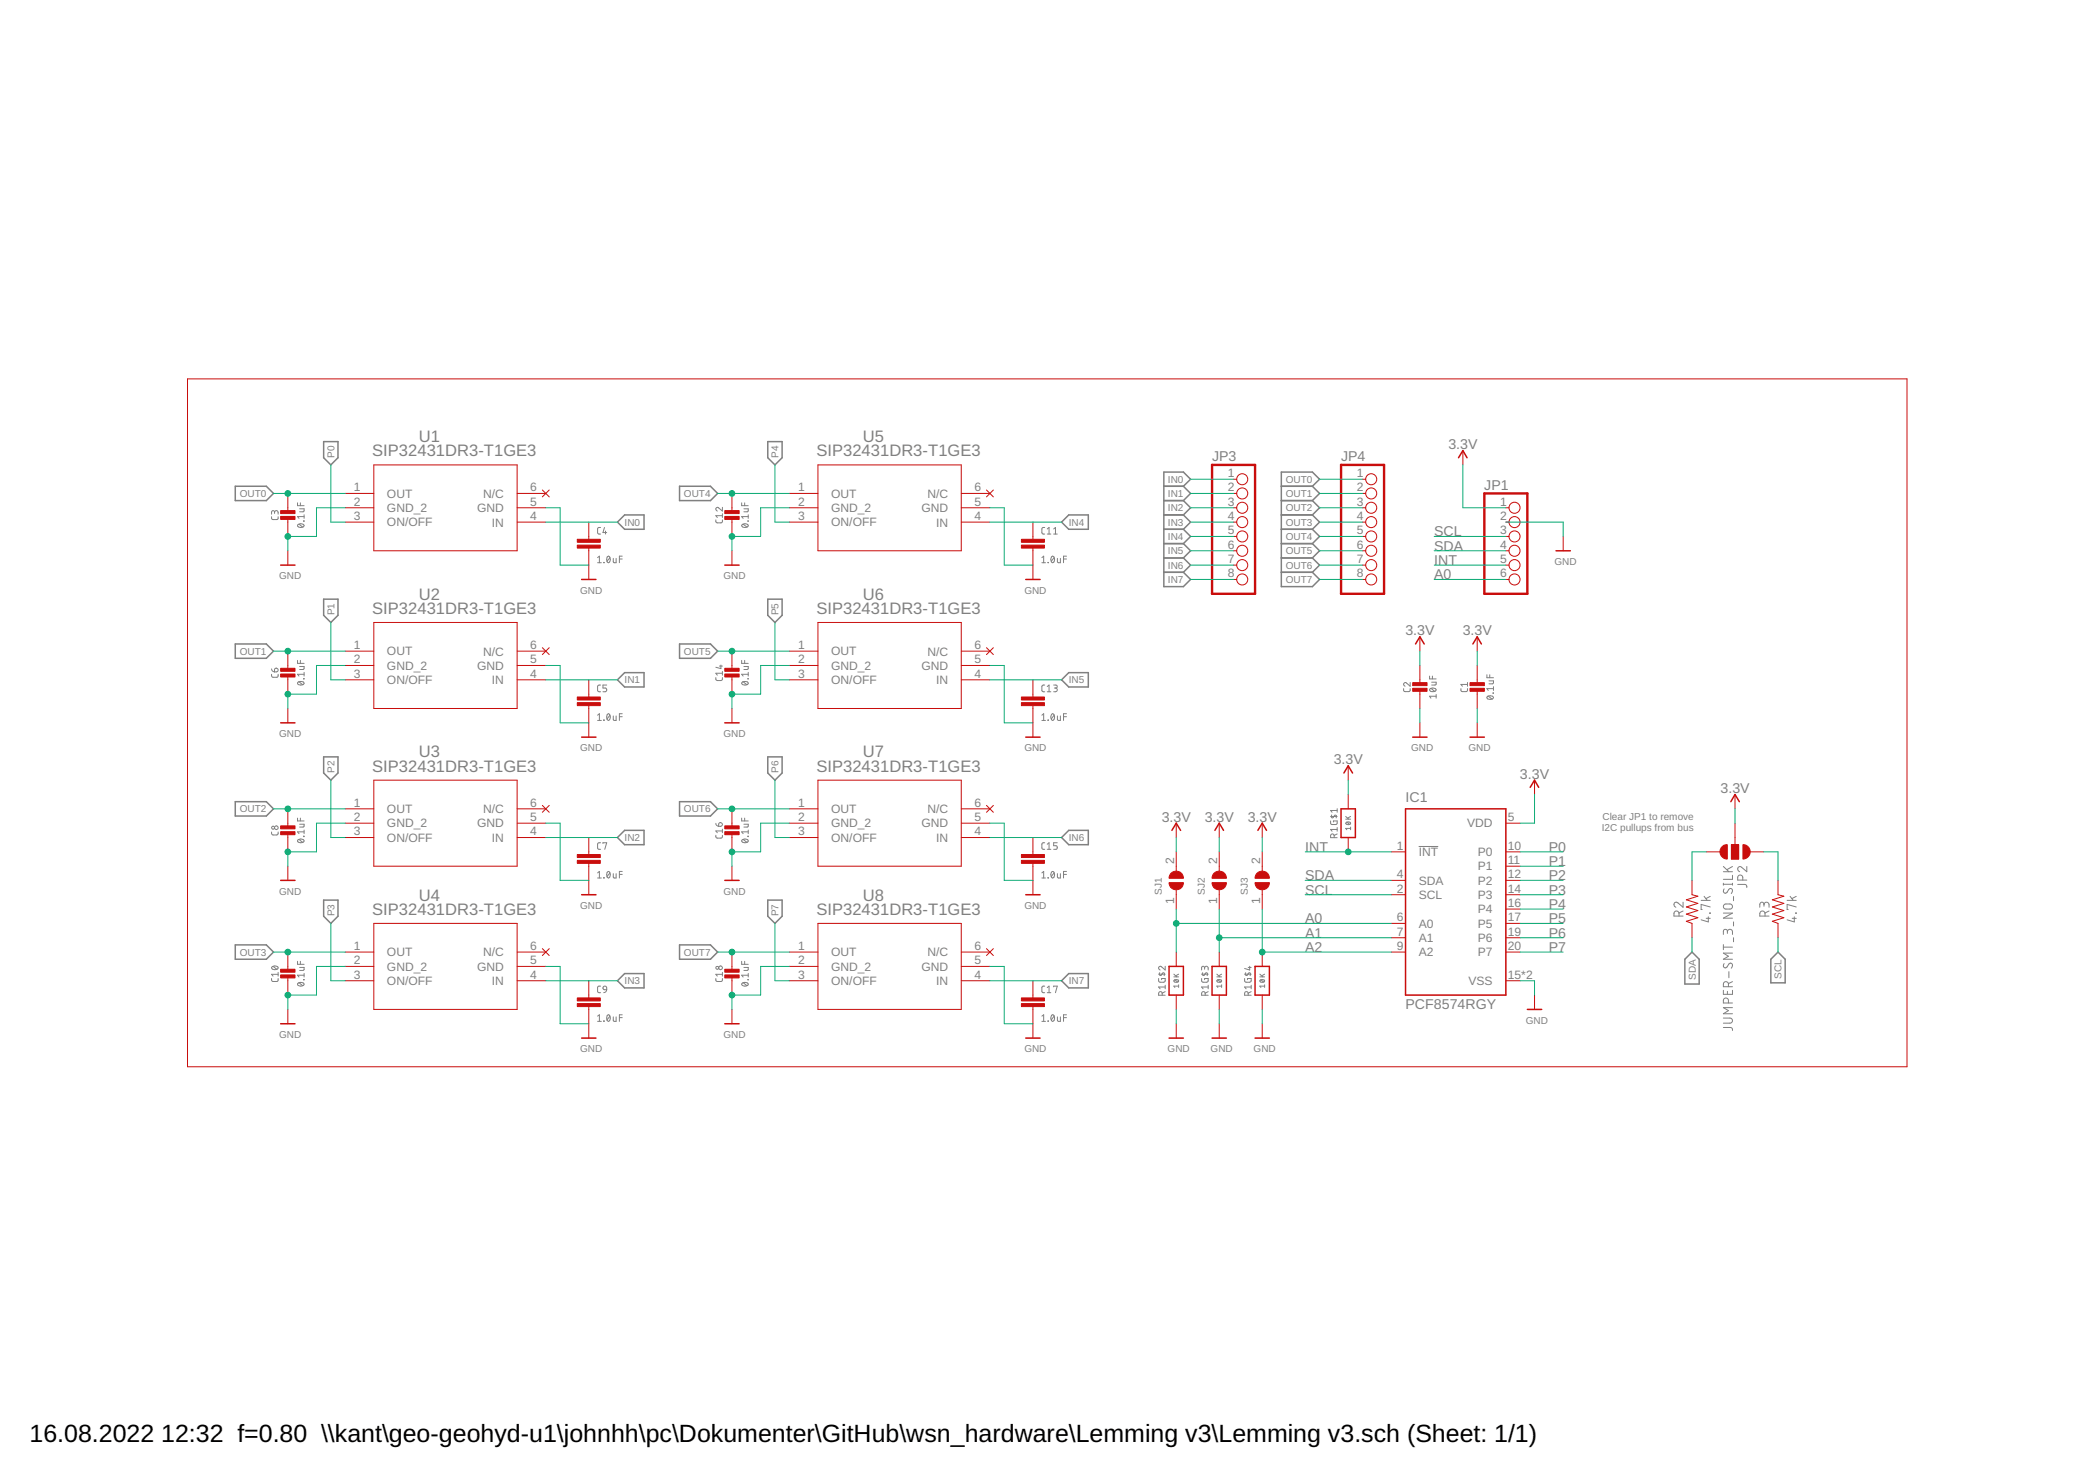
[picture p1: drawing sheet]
<svg xmlns="http://www.w3.org/2000/svg" width="297mm" height="210mm" viewBox="0 0 297 210" stroke-linecap="round" stroke-linejoin="round" font-family="sans-serif">
<g fill="none" stroke="#808080" stroke-width=".14">
<path d="M38.5 73.2v.4h.2h.6l.1-.4M38.9 72.6v-.1a.25 .25 0 0 1 .3-.1 .25 .25 0 0 1 .2 .2v.3M38.9 72.8v-.2a.21 .21 0 0 0-.2-.2 .21 .21 0 0 0-.2 .2v.3M42.2 71.3v.4h.9M42.2 74.4l.5-.2 .3 .1 .1 .2a.53 .53 0 0 1-.9 0zM42.4 74.3l.5 .4M42.5 72.1h.6l-.1 .4h-.5M42.6 71.3v.4M43.1 73.8v.1zM43.1 73v.5M43.1 73.2h-.9l.2 .3M84.7 79l.3-.2v1"/>
<path d="M84.7 79.8h.6M85.2 74.8h-.4l-.1 .2 .1 .6 .4 .1M85.6 79.7l.1 .1zM85.7 74.8l-.2 .7h.5M85.9 75.3v.4M86.2 78.9l.1-.1a.55 .55 0 0 1 0 1 .58 .58 0 0 1-.1-.9zM86.5 79l-.4 .5M87 79.1v.5l.1 .2h.3v-.7M87.8 79.2h.4M88.2 78.8h-.4v1M101.5 73.7v.3l.2 .1h.6l.1-.4M102.4 71.9v.5l-.7-.5a.27 .27 0 0 0-.2 .3 .27 .27 0 0 0 .2 .2"/>
<path d="M102.4 72.8v.5M102.4 73.1h-.9l.2 .2M105.2 71.3v.4h.9M105.2 74.4l.3-.1h.3l.3 .2a.53 .53 0 0 1-.9 0zM105.4 74.3l.5 .4M105.5 72.1h.6l-.1 .4h-.5M105.6 71.3v.4M106 73.9h.1M106.1 73.2h-.9l.2 .3M106.1 73v.5M147.7 79.8h.5M147.7 79l.3-.2v1"/>
<path d="M148.1 74.8h-.3l-.1 .2v.6l.4 .1M148.5 75.7h.5M148.5 75l.2-.2v.9M148.6 79.8h.1M149.1 78.9l.1-.1a.53 .53 0 0 1 0 1l-.1-.2-.1-.3zM149.4 75.7h.5M149.4 75l.2-.2v.9M149.5 79l-.4 .5M149.9 79.1v.5l.2 .2h.2v-.7M150.8 79.2h.4M151.2 78.8h-.4v1M38.5 95.6v.3l.2 .1h.6l.1-.4"/>
<path d="M38.5 94.8a.43 .43 0 0 0 .4 .4M38.9 94.8a.27 .27 0 0 1 .5 0 .27 .27 0 0 1-.2 .4h-.3zM42.2 93.6v.4h.9M42.2 96.7l.5-.1a.31 .31 0 0 1 .3 0 .31 .31 0 0 1 .1 .3l-.4 .2a.33 .33 0 0 1-.5-.4zM42.4 96.6l.5 .4M42.5 94.5h.6l-.1 .4h-.5M42.6 93.6v.4M43.1 96.2h.1M43.1 95.3v.5M43.1 95.6h-.9l.2 .2M85.2 97.1h-.4l-.1 .2 .1 .6 .4 .1M86 97.1h-.5v.4h.4l.1 .2-.1 .3h-.4"/>
<path d="M101.5 96v.4l.2 .1 .6-.1 .1-.4M102 94.4h.4M102.2 94.3v.5l-.7-.2M102.4 95.2v.5M102.4 95.4h-.9l.2 .3M105.2 93.6v.4h.9M105.2 96.7l.4-.1a.37 .37 0 0 1 .5 .2 .55 .55 0 0 1-.9 0zM105.4 96.6l.5 .4M105.5 94.5h.6l-.1 .4h-.5M105.6 93.6v.4M106 96.2h.1M106.1 95.6h-.9l.2 .2"/>
<path d="M106.1 95.3v.5M148.1 97.1h-.3l-.1 .2v.6l.4 .1M148.5 98h.5M148.5 97.3l.2-.2v.9M149.4 97.1l.5 .1-.1 .3h-.3M149.6 97.5l.3 .1v.3l-.5 .1M199 97.6v.3l.2 .1h.6l.1-.4M199.9 96.7v.6l-.5-.5a.26 .26 0 0 0-.4 .1 .26 .26 0 0 0 .2 .4M202.7 95.8v.4h.9M202.7 97.7l.5-.2 .4 .2a.46 .46 0 0 1-.4 .4 .46 .46 0 0 1-.5-.3zM202.9 97.6l.5 .4M203 96.7h.6l-.1 .4h-.5"/>
<path d="M203.1 95.8v.4M203.6 98.7h-.9l.2 .3M203.6 98.4v.6M207.1 97.6l.1 .3 .1 .1h.7l.1-.4M208.1 96.7v.6M208.1 97h-1l.2 .3M210.8 95.6v.5h1M210.8 98.8l.5-.2a.31 .31 0 0 1 .3 .1 .31 .31 0 0 1 .1 .3l-.4 .1a.37 .37 0 0 1-.5-.2zM211 98.7l.5 .4M211.1 96.5h.7l-.1 .4h-.6M211.2 95.6v.5M211.7 98.2l.1 .1z"/>
<path d="M211.8 97.3v.6M211.8 97.6h-1l.2 .3M38.5 117.9v.3l.2 .1h.6l.1-.4M42.2 116v.4h.9M42.2 119.1l.6-.2 .3 .3a.55 .55 0 0 1-.9 0zM42.4 119l.5 .4M42.5 116.8h.6l-.1 .4h-.5M42.6 116v.4M43.1 118.5v.1zM43.1 117.6v.6M43.1 117.9h-.9l.2 .3M84.7 101.4l.3-.2v.9"/>
<path d="M84.7 102.1h.6M85.2 119.4l-.4 .1-.1 .2 .1 .6 .4 .1M85.5 119.5v-.1h.5l-.3 1M85.6 102l.1 .1zM86.2 101.2h.1a.57 .57 0 0 1 0 .9l-.3-.3v-.3zM86.5 101.4l-.4 .5M87 101.5v.4l.1 .2h.3v-.6M87.8 101.6h.4M88.2 101.2h-.4v.9M101.5 118.4v.3l.2 .1h.6l.1-.4M101.5 116.7a.44 .44 0 0 0 .4 .4M101.9 116.7a.26 .26 0 0 1 .5 0 .26 .26 0 0 1-.2 .4h-.3z"/>
<path d="M102.4 117.5v.5M102.4 117.8h-.9l.2 .2M105.2 116v.4h.9M105.2 119.1l.3-.2h.3l.3 .2v.1a.55 .55 0 0 1-.9 0zM105.4 119l.5 .4M105.5 116.8h.6l-.1 .4h-.5M105.6 116v.4M106 118.5l.1 .1zM106.1 117.9h-.9l.2 .3M106.1 117.6v.6M147.7 102.1h.5M147.7 101.4l.3-.2v.9"/>
<path d="M148.1 119.4l-.3 .1-.1 .2v.6l.4 .1M148.5 119.7l.2-.3v1M148.6 102v.1zM149.1 101.2h.1a.55 .55 0 0 1 0 .9l-.2-.3v-.3zM149.5 101.4l-.4 .5M149.9 119.4h-.5v.5h.4l.1 .2-.1 .3h-.4M149.9 101.5v.5l.2 .1h.2v-.6M150.8 101.6h.4M151.2 101.2h-.4v.9M188.7 116.4l.1 .4 .6 .1 .2-.1v-.4h-.5v.1M188.7 115.7h.9M188.8 115.5v.4h.2l.4-.4 .1 .1-.1 .3"/>
<path d="M189.2 118.7l-.1-.4a.25 .25 0 0 0-.2-.1 .25 .25 0 0 0-.2 .2v.3h.9M189.6 118.2l-.4 .2M189.6 117.6h-.9l.2 .2M189.6 114.6v.5M189.6 117.3v.5M189.6 114.9h-.9l.2 .2M190.8 116.1h.7M190.8 115.7l.4 .4M190.8 116.6a.36 .36 0 0 1 .4-.1 .36 .36 0 0 1 .3 .3 .36 .36 0 0 1-.4 .1 .36 .36 0 0 1-.3-.3zM191 116.5l.3 .3M191.5 117.4h-.7l.2 .2M191.5 117.2v.4"/>
<path d="M191.5 115.7l-.4 .3M201.1 120h2.8M38.5 138.7v.3l.2 .1h.6l.1-.4M38.5 137.1l.3-.2h.4l.2 .3a.53 .53 0 0 1-.9 0zM38.7 137l.5 .4M39.4 137.8v.5M39.4 138.1h-.9l.2 .2M42.2 136.2v.5h.9M42.2 139.4l.5-.2 .3 .1 .1 .2a.53 .53 0 0 1-.9 0zM42.4 139.3l.5 .4M42.5 137.1h.6l-.1 .4h-.5M42.6 136.2v.5"/>
<path d="M43.1 138.8v.1zM43.1 138v.5M43.1 138.2h-.9l.2 .3M84.7 123.7l.3-.2v.9M84.7 124.4h.6M85.2 139.8h-.4l-.1 .2 .1 .6 .4 .1M85.6 139.8h.3l.1 .5h-.4l-.1-.2zM85.6 124.4h.1zM86.2 123.5h.1a.55 .55 0 0 1 0 .9 .58 .58 0 0 1-.1-.9zM86.5 123.7l-.4 .5M87 123.8v.5l.1 .1h.3v-.6M87.8 123.9h.4"/>
<path d="M88.2 123.5h-.4v.9M101.5 138.7v.3l.2 .1h.6l.1-.4M102.4 138.1h-.9l.2 .2M102.4 137.8v.5M105.2 136.2v.5h.9M105.2 139.4l.3-.1h.3l.3 .2a.53 .53 0 0 1-.9 0zM105.4 139.3l.5 .4M105.5 137.1h.6l-.1 .4h-.5M105.6 136.2v.5M106 138.9h.1M106.1 138.2h-.9l.2 .3M106.1 138v.5"/>
<path d="M147.7 124.4h.5M147.7 123.7l.3-.2v.9M148.1 139.8h-.3l-.1 .2v.6l.4 .1M148.5 120.4h.5M148.5 140l.2-.2v.9M148.6 124.4h.1M149.1 123.5h.1a.53 .53 0 0 1 0 .9l-.1-.1-.1-.3zM149.4 139.9v-.1h.5l-.3 .9M149.5 123.7l-.4 .5M149.9 123.8v.5l.2 .1h.2v-.6M150.8 123.9h.4M151.2 123.5h-.4v.9"/>
<path d="M164.3 138.7l.1 .5h.6l.2-.1v-.4h-.5v.2M164.3 138.1h.9M164.4 137.9v.2l.1 .2 .4-.4h.2v.4M165.2 136.9v.6l-.5-.5a.26 .26 0 0 0-.4 .1 .26 .26 0 0 0 .2 .4M165.2 139.9h-.9l.2 .2M165.2 139.6v.5M166.4 138.5h.7M166.4 138.1l.5 .4M166.5 138.9a.37 .37 0 0 1 .3-.1 .37 .37 0 0 1 .3 .3 .35 .35 0 0 1-.4 .1 .35 .35 0 0 1-.2-.3zM166.6 138.9l.4 .3M167.1 139.8h-.7l.2 .2M167.1 139.6v.4"/>
<path d="M167.1 138.1l-.4 .2M170.4 138.7l.1 .5h.6l.2-.1v-.4h-.5v.2M170.4 138.1h.9M170.5 137.9v.2l.1 .2 .4-.4h.2v.4M170.8 137.2v-.1a.25 .25 0 0 1 .3-.2 .25 .25 0 0 1 .2 .3v.3M170.8 137.4v-.2a.21 .21 0 0 0-.2-.3 .21 .21 0 0 0-.2 .3v.3M171.3 139.9h-.9l.2 .2M171.3 139.6v.5M172.5 138.5h.7M172.5 138.1l.5 .4M172.6 138.9a.37 .37 0 0 1 .3-.1 .37 .37 0 0 1 .3 .3 .35 .35 0 0 1-.4 .1 .35 .35 0 0 1-.2-.3zM172.7 138.9l.4 .3"/>
<path d="M173.2 139.8h-.7l.2 .2M173.2 139.6v.4M173.2 138.1l-.4 .2M176.5 138.7l.1 .5h.6l.2-.1v-.4h-.5v.2M176.5 138.1h.9M176.6 137.9v.2l.1 .2 .4-.4h.1v.4M177 137.1h.4M177.2 136.9v.6l-.7-.2M177.4 139.9h-.9l.2 .2M177.4 139.6v.5M178.6 138.5h.7M178.6 138.1l.4 .4"/>
<path d="M178.6 138.9a.37 .37 0 0 1 .4-.1 .37 .37 0 0 1 .3 .3 .35 .35 0 0 1-.4 .1 .35 .35 0 0 1-.3-.3zM178.8 138.9l.4 .3M179.3 139.8h-.7l.2 .2M179.3 139.6v.4M179.3 138.1l-.4 .2M238.1 129.8v-.3a.36 .36 0 0 0-.4-.4 .36 .36 0 0 0-.4 .4v.3h1.3M238.6 127.9v.7l-.7-.6a.36 .36 0 0 0-.5 .1 .36 .36 0 0 0 .2 .5M238.6 129.1l-.5 .3M241.2 127.6h1.3M241.6 127l.5 .6M241.9 130.2h.6M242.2 129.9v.8l-1-.3"/>
<path d="M242.4 129.4l.1 .1zM242.5 128.5l-1.3-.3v.7h.1M242.5 127l-.6 .4M244.3 125.2v.3M244.3 133.9v.7M244.3 134.2h1.3M244.3 129.4h1.3l-1.3 .7h1.3M244.3 125.3h1.3M244.3 123.5h1.3M244.3 122.8l.8 .7M244.5 136.6l-.2 .3 .1 .2a.28 .28 0 0 0 .5-.1l.2-.3a.32 .32 0 0 1 .5-.1 .32 .32 0 0 1 0 .5l-.1 .1M244.5 128.2l.2-.1h.6a.36 .36 0 0 1 .3 .4 .36 .36 0 0 1-.3 .3h-.7l-.2-.2z"/>
<path d="M244.5 126l-.2 .3 .1 .2a.28 .28 0 0 0 .5-.1l.2-.3a.32 .32 0 0 1 .5-.1 .32 .32 0 0 1 0 .5l-.1 .1M244.9 132.1a.36 .36 0 0 1 .4-.4 .36 .36 0 0 1 .3 .4v.3M244.9 132.3v-.3a.29 .29 0 0 0-.3-.3 .29 .29 0 0 0-.3 .3v.4M245.1 139.8v-.3a.36 .36 0 0 0-.4-.4 .36 .36 0 0 0-.4 .4v.3h1.3M245.1 137.7v.9M245.6 124.1v.5h-1.3M245.6 125.2v.3M245.6 139.1l-.5 .3M245.6 135.1h-1.3l.8 .4-.8 .5h1.3M245.6 122.8l-.7 .5M245.8 127.1v.6M245.8 130.7v.5"/>
<path d="M245.8 132.9v.6M246.4 125.3l1.1 .1 .1 .1 .1 .3M247.1 124.7v-.3a.36 .36 0 0 0-.4-.4 .36 .36 0 0 0-.3 .4v.3h1.3M247.7 122.8v.7l-.7-.6a.36 .36 0 0 0-.6 .1 .36 .36 0 0 0 .3 .5M250.1 128.2a.36 .36 0 0 1 .4-.3 .36 .36 0 0 1 .3 .3v.4M250.1 128.4v-.2a.3 .3 0 0 0-.3-.3 .3 .3 0 0 0-.3 .3v.4M250.3 129.8v-.3a.37 .37 0 0 0-.4-.4 .37 .37 0 0 0-.4 .4v.3h1.3M250.8 129.1l-.5 .3M253.4 127.6h1.3M253.8 127l.5 .6M254.1 130.2h.6M254.4 129.9v.8l-1-.3"/>
<path d="M254.6 129.4l.1 .1zM254.7 128.5l-1.3-.3v.7h.1M254.7 127l-.6 .4M84.7 144l.3-.2v1M84.7 144.8h.6M85.6 144.7l.1 .1zM86 140.3a.43 .43 0 0 1-.4 .4M86.2 143.8h.1a.55 .55 0 0 1 0 1 .6 .6 0 0 1-.1-1zM86.5 144l-.4 .5M87 144.1v.5l.1 .2h.3v-.7M87.8 144.2h.4M88.2 143.8h-.4v1"/>
<path d="M147.7 144.8h.5M147.7 144l.3-.2v1M148.5 140.7h.5M148.6 144.7v.1zM149.1 143.8h.1a.53 .53 0 0 1 0 1l-.1-.2-.1-.3zM149.5 144l-.4 .5M149.9 144.1v.6l.2 .1h.2v-.7M150.8 144.2h.4M151.2 143.8h-.4v1M164.8 141.1v-.3a.25 .25 0 0 0-.3-.3 .25 .25 0 0 0-.2 .3v.3h.9M165.2 140.5l-.4 .3M170.9 141.1v-.3a.25 .25 0 0 0-.3-.3 .25 .25 0 0 0-.2 .3v.3h.9"/>
<path d="M171.3 140.5l-.4 .3M177 141.1v-.3a.25 .25 0 0 0-.3-.3 .25 .25 0 0 0-.2 .3v.3h.9M177.4 140.5l-.4 .3M244.3 145.6h1.2l.1 .2v.2M244.3 144.3h1a.36 .36 0 0 1 .3 .4 .36 .36 0 0 1-.3 .3h-1M244.3 140.4v.5h1.3v-.5M244.9 140.5v.4M245.1 142.2v-.4a.36 .36 0 0 0-.4-.4 .36 .36 0 0 0-.4 .4v.4h1.3M245.6 142.8h-1.3l.8 .4-.8 .5h1.3"/>
<circle cx="38.7" cy="117.3" r=".21"/>
<circle cx="39.2" cy="117.3" r=".26"/>
<circle cx="101.7" cy="137.2" r=".2"/>
<circle cx="102.2" cy="137.2" r=".26"/>
</g>
<g fill="none" stroke="#808080" stroke-width=".21">
<path d="M33.4 68.9h4.4l1 1-1 1.1h-4.4zM45.9 62.6h2v2.3l-1 1-1-1zM88.6 73h2.7v2h-2.7l-1.1-1zM96.4 68.9h4.3l1 1-1 1.1h-4.3zM108.9 62.6h2v2.3l-1 1-1-1zM151.5 73h2.8v2h-2.8l-1-1zM165 71h2.8M165 68.9h2.8M165 73h2.8M165 75h2.8M165 77h2.8M165 79.1h2.8"/>
<path d="M167.8 71l1 1-1 1M167.8 68.9l1-1-1-1h-2.8v16.2h2.8l1-1-1-1M167.8 68.9l1 1-1 1.1M167.8 73l1 1-1 1M167.8 75l1 1-1 1M167.8 77l1 1.1-1 1M167.8 79.1l1 1-1 1M181.7 71h4.4M181.7 68.9h4.4M181.7 73h4.4M181.7 75h4.4M181.7 77h4.4"/>
<path d="M181.7 79.1h4.4M186.1 68.9l1-1-1-1h-4.4v16.2h4.4l1-1-1-1M186.1 68.9l1 1-1 1.1M186.1 71l1 1-1 1M186.1 73l1 1-1 1M186.1 75l1 1-1 1M186.1 77l1 1.1-1 1M186.1 79.1l1 1-1 1M33.4 91.3h4.4l1 1-1 1h-4.4zM45.9 84.9h2v2.3l-1 1-1-1zM87.5 96.4l1.1-1.1h2.7v2.1h-2.7zM96.4 91.3h4.3l1 1-1 1h-4.3z"/>
<path d="M108.9 84.9h2v2.3l-1 1-1-1zM151.5 95.3h2.8v2.1h-2.8l-1-1zM165 81.1h2.8M181.7 81.1h4.4M33.4 113.6h4.4l1 1-1 1.1h-4.4zM45.9 107.3h2v2.3l-1 1-1-1zM88.6 117.7h2.7v2h-2.7l-1.1-1zM96.4 113.6h4.3l1 1-1 1.1h-4.3zM108.9 107.3h2v2.3l-1 1-1-1zM151.5 117.7h2.8v2h-2.8l-1-1zM33.4 133.9h4.4l1 1-1 1.1h-4.4zM45.9 127.6h2v2.3l-1 1-1-1z"/>
<path d="M87.5 139l1.1-1h2.7v2h-2.7zM96.4 133.9h4.3l1 1-1 1.1h-4.3zM108.9 127.6h2v2.3l-1 1-1-1zM151.5 138h2.8v2h-2.8l-1-1zM238.9 136l1-1.1 1 1.1v3.5h-2zM252.1 134.9l1 1.1v3.3h-2v-3.3z"/>
</g>
<g fill="none" stroke="#c90d0c" stroke-width=".14">
<path d="M26.6 53.7h243.8v97.5h-243.8zM40.8 69.9v2.7M40.8 73.4v2.6M40.8 78.1v2M48.9 69.9h4.1M48.9 72h4.1M48.9 74h4.1M53 65.9h20.3v12.2h-20.3zM73.3 69.9h4.1M73.3 72h4.1M73.3 74h4.1M76.9 69.4l1 1"/>
<path d="M77.9 69.4l-1 1M83.5 74v2.5M83.5 77.7v4.4M103.8 69.9v2.7M103.8 73.4v2.6M103.8 78.1v2M111.9 69.9h4.1M111.9 72h4.1M111.9 74h4.1M116 65.9h20.3v12.2h-20.3zM136.3 69.9h4.1M136.3 72h4.1"/>
<path d="M136.3 74h4.1M139.9 69.4l.9 1M140.8 69.4l-.9 1M146.5 74v2.5M146.5 77.7v4.4M174.9 69.9h.4M174.9 72h.4M174.9 74h.4M174.9 78.1h.4M174.9 76h.4M174.9 67.9h.4M193.2 69.9h.4"/>
<path d="M193.2 72h.4M193.2 74h.4M193.2 78.1h.4M193.2 76h.4M193.2 67.9h.4M207.4 63.9v2M213.5 72h.5M213.5 74h.5M213.5 78.1h.5M213.5 76h.5M221.6 76v2.1M40.8 92.3v2.6"/>
<path d="M40.8 95.7v2.7M48.9 92.3h4.1M48.9 94.3h4.1M48.9 96.4h4.1M53 88.2h20.3v12.2h-20.3zM73.3 92.3h4.1M73.3 94.3h4.1M73.3 96.4h4.1M76.9 91.8l1 1M77.9 91.8l-1 1M83.5 96.4v2.4M103.8 92.3v2.6"/>
<path d="M103.8 95.7v2.7M111.9 92.3h4.1M111.9 94.3h4.1M111.9 96.4h4.1M116 88.2h20.3v12.2h-20.3zM136.3 92.3h4.1M136.3 94.3h4.1M136.3 96.4h4.1M139.9 91.8l.9 1M140.8 91.8l-.9 1M146.5 96.4v2.4M174.9 80.1h.4"/>
<path d="M174.9 82.1h.4M193.2 80.1h.4M193.2 82.1h.4M201.3 90.3v2M201.3 94.3v2.7M201.3 97.8v2.6M209.4 90.3v2M209.4 94.3v2.7M209.4 97.8v2.6M213.5 80.1h.5M213.5 82.1h.5M40.8 100.4v2"/>
<path d="M40.8 114.6v2.7M40.8 118.1v2.6M48.9 116.7h4.1M48.9 114.6h4.1M48.9 118.7h4.1M53 110.6h20.3v12.2h-20.3zM73.3 116.7h4.1M73.3 114.6h4.1M73.3 118.7h4.1M76.9 114.2l1 .9M77.9 114.2l-1 .9M83.5 100v4.5"/>
<path d="M83.5 118.7v2.4M103.8 100.4v2M103.8 114.6v2.7M103.8 118.1v2.6M111.9 116.7h4.1M111.9 114.6h4.1M111.9 118.7h4.1M116 110.6h20.3v12.2h-20.3zM136.3 116.7h4.1M136.3 114.6h4.1M136.3 118.7h4.1M139.9 114.2l.9 .9"/>
<path d="M140.8 114.2l-.9 .9M146.5 100v4.5M146.5 118.7v2.4M166.8 116.7v2M172.9 116.7v2M179 116.7v2M191.2 108.5v2.1M191.2 112.6v2M191.2 118.7v2M201.3 102.4v2.1M209.4 102.4v2.1M213.5 116.7h2"/>
<path d="M217.6 110.6v2M245.5 119.7h1v2.1h-1zM246 112.6v2M246 116.7v3M40.8 122.8v2M40.8 134.9v2.7M40.8 138.4v2.6M48.9 134.9h4.1M48.9 139h4.1M48.9 137h4.1M53 130.9h20.3v12.2h-20.3zM73.3 134.9h4.1"/>
<path d="M73.3 139h4.1M73.3 137h4.1M76.9 134.5l1 .9M77.9 134.5l-1 .9M83.5 122.3v4.5M83.5 139v2.4M103.8 122.8v2M103.8 134.9v2.7M103.8 138.4v2.6M111.9 134.9h4.1M111.9 139h4.1M111.9 137h4.1"/>
<path d="M116 130.9h20.3v12.2h-20.3zM136.3 134.9h4.1M136.3 139h4.1M136.3 137h4.1M139.9 134.5l.9 .9M140.8 134.5l-.9 .9M146.5 122.3v4.5M146.5 139v2.4M166.8 120.7v2.8M166.8 126.1v2.7M166.8 134.9v2.1M172.9 120.7v2.8"/>
<path d="M172.9 126.1v2.7M172.9 134.9v2.1M179 120.7v2.8M179 126.1v2.7M179 134.9v2.1M197.3 126.8h2M197.3 124.8h2M197.3 130.9h2M197.3 132.9h2M197.3 134.9h2M197.3 120.7h2M213.5 126.8h2"/>
<path d="M213.5 124.8h2M213.5 130.9h2M213.5 132.9h2M213.5 134.9h2M213.5 120.7h2M213.5 139h2M213.5 122.8h2M213.5 128.8h2M239.9 124.8v2l.8 .2-1.6 .5 1.6 .5-1.6 .5 1.6 .6-1.6 .5 1.6 .5-1.6 .5 .8 .3v2M241.9 120.7h2.1M248 120.7h2.1M252.1 124.8v2l.8 .2-1.6 .5 1.6 .5-1.6 .5 1.6 .6-1.6 .5 1.6 .5-1.6 .5 .8 .3v2"/>
<path d="M40.8 143.1v2M83.5 142.7v4.4M103.8 143.1v2M146.5 142.7v4.4M166.8 141v2.1M166.8 145.1v2M172.9 141v2.1M172.9 145.1v2M179 141v2.1M179 145.1v2M217.6 141v2.1"/>
<circle cx="176.1" cy="69.9" r=".78"/>
<circle cx="176.1" cy="72" r=".78"/>
<circle cx="176.1" cy="74" r=".78"/>
<circle cx="176.1" cy="67.9" r=".78"/>
<circle cx="176.1" cy="76" r=".78"/>
<circle cx="176.1" cy="78.1" r=".78"/>
<circle cx="194.4" cy="76" r=".78"/>
<circle cx="194.4" cy="69.9" r=".78"/>
<circle cx="194.4" cy="72" r=".78"/>
<circle cx="194.4" cy="74" r=".78"/>
<circle cx="194.4" cy="67.9" r=".78"/>
<circle cx="194.4" cy="78.1" r=".78"/>
<circle cx="214.7" cy="72" r=".78"/>
<circle cx="214.7" cy="74" r=".78"/>
<circle cx="214.7" cy="76" r=".78"/>
<circle cx="214.7" cy="78.1" r=".78"/>
<circle cx="176.1" cy="80.1" r=".78"/>
<circle cx="176.1" cy="82.1" r=".78"/>
<circle cx="194.4" cy="82.1" r=".78"/>
<circle cx="194.4" cy="80.1" r=".78"/>
<circle cx="214.7" cy="80.1" r=".78"/>
<circle cx="214.7" cy="82.1" r=".78"/>
</g>
<g fill="#c90d0c" stroke="#c90d0c" stroke-width=".14">
<path d="M200.3 97.6h2v.4h-2z"/>
<path d="M200.3 96.8h2v.4h-2z"/>
<path d="M208.4 97.6h2.1v.4h-2.1z"/>
<path d="M208.4 96.8h2.1v.4h-2.1z"/>
<path d="M245.5 119.7h1v2.1h-1z"/>
<path d="M81.9 77.3h3.2v.4h-3.2z"/>
<path d="M81.9 76.4h3.2v.5h-3.2z"/>
<path d="M39.8 73.2h2v.4h-2z"/>
<path d="M39.8 72.4h2v.4h-2z"/>
<path d="M81.9 99.6h3.2v.4h-3.2z"/>
<path d="M81.9 98.8h3.2v.4h-3.2z"/>
<path d="M39.8 95.5h2v.4h-2z"/>
<path d="M39.8 94.7h2v.4h-2z"/>
<path d="M81.9 121.9h3.2v.5h-3.2z"/>
<path d="M81.9 121.1h3.2v.4h-3.2z"/>
<path d="M39.8 117.9h2v.4h-2z"/>
<path d="M39.8 117.1h2v.4h-2z"/>
<path d="M81.9 142.2h3.2v.5h-3.2z"/>
<path d="M81.9 141.4h3.2v.5h-3.2z"/>
<path d="M39.8 138.2h2v.4h-2z"/>
<path d="M39.8 137.4h2v.4h-2z"/>
<path d="M144.8 77.3h3.3v.4h-3.3z"/>
<path d="M144.8 76.4h3.3v.5h-3.3z"/>
<path d="M102.8 73.2h2v.4h-2z"/>
<path d="M102.8 72.4h2v.4h-2z"/>
<path d="M144.8 99.6h3.3v.4h-3.3z"/>
<path d="M144.8 98.8h3.3v.4h-3.3z"/>
<path d="M102.8 95.5h2v.4h-2z"/>
<path d="M102.8 94.7h2v.4h-2z"/>
<path d="M144.8 121.9h3.3v.5h-3.3z"/>
<path d="M144.8 121.1h3.3v.4h-3.3z"/>
<path d="M102.8 117.9h2v.4h-2z"/>
<path d="M102.8 117.1h2v.4h-2z"/>
<path d="M144.8 142.2h3.3v.5h-3.3z"/>
<path d="M144.8 141.4h3.3v.5h-3.3z"/>
<path d="M102.8 138.2h2v.4h-2z"/>
<path d="M102.8 137.4h2v.4h-2z"/>
</g>
<g fill="none" stroke="#c90d0c" stroke-width=".21">
<path d="M206.8 64.9l.6-1 .6 1M220.6 78.1h2.1M39.8 80.1h2M82.5 82.1h2M102.8 80.1h2M145.4 82.1h2.1M200.7 91.3l.6-1 .6 1M208.8 91.3l.6-1 .6 1M39.8 102.4h2M82.5 104.5h2M102.8 102.4h2M145.4 104.5h2.1"/>
<path d="M166.2 117.7l.6-1 .6 1M172.3 117.7l.6-1 .6 1M178.4 117.7l.6-1 .6 1M190.1 114.6h2.1v4.1h-2.1zM190.5 109.6l.7-1.1 .6 1.1M199.3 114.6h14.2v26.4h-14.2zM200.3 104.5h2M208.4 104.5h2.1M217 111.6l.6-1 .6 1M245.4 113.6l.6-1 .6 1M39.8 124.8h2M82.5 126.8h2"/>
<path d="M102.8 124.8h2M145.4 126.8h2.1M165.8 137h2v4h-2zM171.9 137h2v4h-2zM177.9 137h2.1v4h-2.1zM39.8 145.1h2M82.5 147.1h2M102.8 145.1h2M145.4 147.1h2.1M165.8 147.1h2M171.9 147.1h2M177.9 147.1h2.1"/>
<path d="M216.6 143.1h2"/>
</g>
<path d="M171.9 65.9h6v18.3h-6zM190.1 65.9h6.1v18.3h-6.1zM210.5 69.9h6.1v14.3h-6.1z" fill="none" stroke="#c90d0c" stroke-width=".34"/>
<g fill="#c90d0c" stroke="#c90d0c" stroke-width=".14">
<path d="M166 123.8a1.03 1.03 0 0 1 1.1-.3 1.03 1.03 0 0 1 .7 1h-2z" fill-rule="evenodd"/>
<path d="M165.8 125.1h2a1.02 1.02 0 0 1-1 1 1.02 1.02 0 0 1-1-1z" fill-rule="evenodd"/>
<path d="M172.1 123.8a1.03 1.03 0 0 1 1.1-.3 1.03 1.03 0 0 1 .7 1h-2z" fill-rule="evenodd"/>
<path d="M171.9 125.1h2a1.02 1.02 0 0 1-1 1 1.02 1.02 0 0 1-1-1z" fill-rule="evenodd"/>
<path d="M178.2 123.8a1.03 1.03 0 0 1 1.1-.3 1.03 1.03 0 0 1 .7 1h-2.1z" fill-rule="evenodd"/>
<path d="M177.9 125.1h2.1a1.02 1.02 0 0 1-1 1 1.02 1.02 0 0 1-1.1-1z" fill-rule="evenodd"/>
<path d="M244.2 120l.3-.2 .4-.1v2.1a1.02 1.02 0 0 1-1-.7 1.02 1.02 0 0 1 .3-1.1z" fill-rule="evenodd"/>
<path d="M247.1 119.7a1.02 1.02 0 0 1 1.1 1 1.02 1.02 0 0 1-1.1 1.1z" fill-rule="evenodd"/>
</g>
<g fill="none" stroke="#0dab76" stroke-width=".14">
<path d="M38.8 69.9h10.1M46.9 65.9v8.1h2M48.9 72h-4v4h-4.1v2.1M77.4 74h10.1M77.4 72h2v8.1h4.1M101.7 69.9h10.2M109.9 65.9v8.1h2M111.9 72h-4.1v4h-4v2.1M140.4 74h10.1M140.4 72h2v8.1h4.1M168.8 74h6.1M168.8 76h6.1"/>
<path d="M168.8 72h6.1M168.8 78.1h6.1M168.8 69.9h6.1M168.8 67.9h6.1M187.1 74h6.1M187.1 76h6.1M187.1 72h6.1M187.1 78.1h6.1M187.1 69.9h6.1M187.1 67.9h6.1M203.3 76h10.2M203.3 78.1h10.2"/>
<path d="M207.4 65.9v6.1h6.1M213.5 74h8.1v2M38.8 92.3h10.1M46.9 88.2v8.2h2M48.9 94.3h-4v4.1h-4.1v2M77.4 94.3h2v8.1h4.1M77.4 96.4h10.1M101.7 92.3h10.2M109.9 88.2v8.2h2M111.9 94.3h-4.1v4.1h-4v2M140.4 94.3h2v8.1h4.1M140.4 96.4h10.1"/>
<path d="M168.8 80.1h6.1M168.8 82.1h6.1M187.1 80.1h6.1M187.1 82.1h6.1M201.3 92.3v2M203.3 80.1h10.2M203.3 82.1h10.2M209.4 92.3v2M38.8 114.6h10.1M46.9 110.6v8.1h2M48.9 116.7h-4v4h-4.1v2.1M77.4 116.7h2v8.1h4.1"/>
<path d="M77.4 118.7h10.1M101.7 114.6h10.2M109.9 110.6v8.1h2M111.9 116.7h-4.1v4h-4v2.1M140.4 116.7h2v8.1h4.1M140.4 118.7h10.1M166.8 118.7v2M172.9 118.7v2M179 118.7v2M191.2 110.6v2M201.3 100.4v2M209.4 100.4v2"/>
<path d="M217.6 112.6v4.1h-2.1M246 114.6v2.1M38.8 134.9h10.1M46.9 130.9v8.1h2M48.9 137h-4v4h-4.1v2.1M77.4 139h10.1M77.4 137h2v8.1h4.1M101.7 134.9h10.2M109.9 130.9v8.1h2M111.9 137h-4.1v4h-4v2.1M140.4 139h10.1M140.4 137h2v8.1h4.1"/>
<path d="M166.8 128.8v6.1M166.8 130.9h30.5M172.9 128.8v6.1M172.9 132.9h24.4M179 128.8v6.1h18.3M185.1 120.7h12.2M185.1 124.8h12.2M185.1 126.8h12.2M215.5 139h2.1v2M215.5 120.7h6.1M215.5 124.8h6.1M215.5 126.8h6.1"/>
<path d="M215.5 130.9h6.1M215.5 132.9h6.1M215.5 134.9h6.1M215.5 122.8h6.1M215.5 128.8h6.1M239.9 132.9v2M241.9 120.7h-2v4.1M250.1 120.7h2v4.1M252.1 132.9v2M166.8 143.1v2M172.9 143.1v2M179 143.1v2"/>
</g>
<g fill="#0dab76" stroke="#0dab76" stroke-width=".14">
<circle cx="40.8" cy="76" r=".4"/>
<circle cx="40.8" cy="98.4" r=".4"/>
<circle cx="40.8" cy="120.7" r=".4"/>
<circle cx="40.8" cy="141" r=".4"/>
<circle cx="103.8" cy="76" r=".4"/>
<circle cx="103.8" cy="98.4" r=".4"/>
<circle cx="103.8" cy="120.7" r=".4"/>
<circle cx="103.8" cy="141" r=".4"/>
<circle cx="191.2" cy="120.7" r=".4"/>
<circle cx="166.8" cy="130.9" r=".4"/>
<circle cx="172.9" cy="132.9" r=".4"/>
<circle cx="179" cy="134.9" r=".4"/>
<circle cx="40.8" cy="69.9" r=".4"/>
<circle cx="40.8" cy="92.3" r=".4"/>
<circle cx="40.8" cy="114.6" r=".4"/>
<circle cx="40.8" cy="134.9" r=".4"/>
<circle cx="103.8" cy="69.9" r=".4"/>
<circle cx="103.8" cy="92.3" r=".4"/>
<circle cx="103.8" cy="114.6" r=".4"/>
<circle cx="103.8" cy="134.9" r=".4"/>
</g>
<g font-size="3.5">
<text x="4.2" y="204.3">16.08.2022</text>
<text x="22.9" y="204.3">12:32 f=0.80 \\kant\geo-geohyd-u1\johnhh\pc\Dokumenter\GitHub\wsn_hardware\Lemming v3\Lemming v3.sch (Sheet: 1/1)</text>
</g>
<g font-size="2.3" fill="#808080">
<text x="52.8" y="64.7">SIP32431DR3-T1GE3</text>
<text x="59.4" y="62.7">U1</text>
<text x="115.8" y="64.7">SIP32431DR3-T1GE3</text>
<text x="122.4" y="62.7">U5</text>
<text x="52.8" y="87">SIP32431DR3-T1GE3</text>
<text x="59.4" y="85">U2</text>
<text x="115.8" y="87">SIP32431DR3-T1GE3</text>
<text x="122.4" y="85">U6</text>
<text x="59.4" y="107.3">U3</text>
<text x="122.4" y="107.3">U7</text>
<text x="52.8" y="109.4">SIP32431DR3-T1GE3</text>
<text x="115.8" y="109.4">SIP32431DR3-T1GE3</text>
<text x="52.8" y="129.7">SIP32431DR3-T1GE3</text>
<text x="59.4" y="127.7">U4</text>
<text x="115.8" y="129.7">SIP32431DR3-T1GE3</text>
<text x="122.4" y="127.7">U8</text>
</g>
<g font-size="2" fill="#808080">
<text x="171.9" y="65.4">JP3</text>
<text x="190.1" y="65.4">JP4</text>
<text x="205.4" y="63.6">3.3V</text>
<text x="210.5" y="69.4">JP1</text>
<text x="203.3" y="76">SCL</text>
<text x="203.3" y="78.1">SDA</text>
<text x="203.3" y="80.1">INT</text>
<text x="203.3" y="82.1">A0</text>
<text x="199.3" y="90.1">3.3V</text>
<text x="207.4" y="90.1">3.3V</text>
<text x="189.1" y="108.3">3.3V</text>
<text x="199.3" y="113.6">IC1</text>
<text x="215.5" y="110.4">3.3V</text>
<text x="244" y="112.4">3.3V</text>
<text x="164.7" y="116.5">3.3V</text>
<text x="170.8" y="116.5">3.3V</text>
<text x="176.9" y="116.5">3.3V</text>
<text x="185.1" y="124.8">SDA</text>
<text x="185.1" y="120.7">INT</text>
<text x="219.6" y="120.7">P0</text>
<text x="219.6" y="122.8">P1</text>
<text x="219.6" y="124.8">P2</text>
<text x="185.1" y="126.8">SCL</text>
<text x="185.1" y="130.9">A0</text>
<text x="219.6" y="126.8">P3</text>
<text x="219.6" y="128.9">P4</text>
<text x="219.6" y="130.9">P5</text>
<text x="185.1" y="132.9">A1</text>
<text x="185.1" y="134.9">A2</text>
<text x="219.6" y="132.9">P6</text>
<text x="219.6" y="134.9">P7</text>
<text x="199.3" y="143.1">PCF8574RGY</text>
</g>
<g font-size="1.7" fill="#808080">
<text x="50.2" y="69.7">1</text>
<text x="50.2" y="71.7">2</text>
<text x="54.9" y="70.6">OUT</text>
<text x="68.5" y="70.6">N/C</text>
<text x="75.2" y="71.7">5</text>
<text x="75.2" y="69.7">6</text>
<text x="113.2" y="69.7">1</text>
<text x="113.2" y="71.7">2</text>
<text x="117.8" y="70.6">OUT</text>
<text x="131.5" y="70.6">N/C</text>
<text x="138.2" y="71.7">5</text>
<text x="138.2" y="69.7">6</text>
<text x="174.1" y="67.6">1</text>
<text x="174.1" y="69.7">2</text>
<text x="174.1" y="71.7">3</text>
<text x="192.4" y="67.6">1</text>
<text x="192.4" y="69.7">2</text>
<text x="192.4" y="71.7">3</text>
<text x="212.7" y="71.7">1</text>
<text x="50.2" y="73.7">3</text>
<text x="54.9" y="72.6">GND_2</text>
<text x="54.9" y="74.6">ON/OFF</text>
<text x="67.7" y="72.6">GND</text>
<text x="69.7" y="74.6">IN</text>
<text x="75.2" y="73.7">4</text>
<text x="113.2" y="73.7">3</text>
<text x="117.8" y="72.6">GND_2</text>
<text x="117.8" y="74.6">ON/OFF</text>
<text x="130.6" y="72.6">GND</text>
<text x="132.7" y="74.6">IN</text>
<text x="138.2" y="73.7">4</text>
<text x="174.1" y="73.7">4</text>
<text x="174.1" y="75.8">5</text>
<text x="174.1" y="77.8">6</text>
<text x="192.4" y="73.7">4</text>
<text x="192.4" y="75.8">5</text>
<text x="192.4" y="77.8">6</text>
<text x="212.7" y="73.7">2</text>
<text x="212.7" y="75.8">3</text>
<text x="212.7" y="77.8">4</text>
<text x="174.1" y="79.8">7</text>
<text x="174.1" y="81.8">8</text>
<text x="192.4" y="79.8">7</text>
<text x="192.4" y="81.8">8</text>
<text x="212.7" y="79.8">5</text>
<text x="212.7" y="81.8">6</text>
<text x="50.2" y="92">1</text>
<text x="50.2" y="94">2</text>
<text x="54.9" y="92.9">OUT</text>
<text x="54.9" y="94.9">GND_2</text>
<text x="67.7" y="94.9">GND</text>
<text x="68.5" y="92.9">N/C</text>
<text x="75.2" y="94">5</text>
<text x="75.2" y="92">6</text>
<text x="113.2" y="92">1</text>
<text x="113.2" y="94">2</text>
<text x="117.8" y="92.9">OUT</text>
<text x="117.8" y="94.9">GND_2</text>
<text x="130.6" y="94.9">GND</text>
<text x="131.5" y="92.9">N/C</text>
<text x="138.2" y="94">5</text>
<text x="138.2" y="92">6</text>
<text x="50.2" y="96.1">3</text>
<text x="54.9" y="97">ON/OFF</text>
<text x="69.7" y="97">IN</text>
<text x="75.2" y="96.1">4</text>
<text x="113.2" y="96.1">3</text>
<text x="117.8" y="97">ON/OFF</text>
<text x="132.7" y="97">IN</text>
<text x="138.2" y="96.1">4</text>
<text x="50.2" y="114.3">1</text>
<text x="50.2" y="116.4">2</text>
<text x="50.2" y="118.4">3</text>
<text x="54.9" y="115.2">OUT</text>
<text x="54.9" y="117.3">GND_2</text>
<text x="54.9" y="119.3">ON/OFF</text>
<text x="67.7" y="117.3">GND</text>
<text x="68.5" y="115.2">N/C</text>
<text x="69.7" y="119.3">IN</text>
<text x="75.2" y="118.4">4</text>
<text x="75.2" y="116.4">5</text>
<text x="75.2" y="114.3">6</text>
<text x="113.2" y="114.3">1</text>
<text x="113.2" y="116.4">2</text>
<text x="113.2" y="118.4">3</text>
<text x="117.8" y="115.2">OUT</text>
<text x="117.8" y="117.3">GND_2</text>
<text x="117.8" y="119.3">ON/OFF</text>
<text x="130.6" y="117.3">GND</text>
<text x="131.5" y="115.2">N/C</text>
<text x="132.7" y="119.3">IN</text>
<text x="138.2" y="118.4">4</text>
<text x="138.2" y="116.4">5</text>
<text x="138.2" y="114.3">6</text>
<text x="208" y="117.3">VDD</text>
<text x="213.8" y="116.4">5</text>
<text x="166.5" y="122.5" transform="rotate(-90 166.5 122.5)">2</text>
<text x="172.6" y="122.5" transform="rotate(-90 172.6 122.5)">2</text>
<text x="178.7" y="122.5" transform="rotate(-90 178.7 122.5)">2</text>
<text x="198" y="124.5">4</text>
<text x="198" y="120.4">1</text>
<text x="201.1" y="125.4">SDA</text>
<text x="201.1" y="121.3">INT</text>
<text x="209.5" y="121.3">P0</text>
<text x="209.5" y="123.4">P1</text>
<text x="209.5" y="125.4">P2</text>
<text x="213.8" y="120.4">10</text>
<text x="213.8" y="122.5">11</text>
<text x="213.8" y="124.5">12</text>
<text x="166.5" y="128.1" transform="rotate(-90 166.5 128.1)">1</text>
<text x="172.6" y="128.1" transform="rotate(-90 172.6 128.1)">1</text>
<text x="178.7" y="128.1" transform="rotate(-90 178.7 128.1)">1</text>
<text x="198" y="126.5">2</text>
<text x="198" y="130.6">6</text>
<text x="201.1" y="127.4">SCL</text>
<text x="201.1" y="131.5">A0</text>
<text x="209.5" y="127.4">P3</text>
<text x="209.5" y="129.5">P4</text>
<text x="209.5" y="131.5">P5</text>
<text x="213.8" y="126.5">14</text>
<text x="213.8" y="128.6">16</text>
<text x="213.8" y="130.6">17</text>
<text x="50.2" y="134.7">1</text>
<text x="50.2" y="136.7">2</text>
<text x="54.9" y="135.6">OUT</text>
<text x="54.9" y="137.6">GND_2</text>
<text x="67.7" y="137.6">GND</text>
<text x="68.5" y="135.6">N/C</text>
<text x="75.2" y="136.7">5</text>
<text x="75.2" y="134.7">6</text>
<text x="113.2" y="134.7">1</text>
<text x="113.2" y="136.7">2</text>
<text x="117.8" y="135.6">OUT</text>
<text x="117.8" y="137.6">GND_2</text>
<text x="130.6" y="137.6">GND</text>
<text x="131.5" y="135.6">N/C</text>
<text x="138.2" y="136.7">5</text>
<text x="138.2" y="134.7">6</text>
<text x="198" y="132.6">7</text>
<text x="198" y="134.7">9</text>
<text x="201.1" y="133.5">A1</text>
<text x="201.1" y="135.6">A2</text>
<text x="209.5" y="133.5">P6</text>
<text x="209.5" y="135.6">P7</text>
<text x="213.8" y="132.6">19</text>
<text x="213.8" y="134.7">20</text>
<text x="50.2" y="138.7">3</text>
<text x="54.9" y="139.6">ON/OFF</text>
<text x="69.7" y="139.6">IN</text>
<text x="75.2" y="138.7">4</text>
<text x="113.2" y="138.7">3</text>
<text x="117.8" y="139.6">ON/OFF</text>
<text x="132.7" y="139.6">IN</text>
<text x="138.2" y="138.7">4</text>
<text x="208.2" y="139.6">VSS</text>
<text x="213.8" y="138.7">15*2</text>
</g>
<g font-size="1.4" fill="#808080">
<text x="47.4" y="64.9" transform="rotate(-90 47.4 64.9)">P0</text>
<text x="110.4" y="64.9" transform="rotate(-90 110.4 64.9)">P4</text>
<text x="34" y="70.5">OUT0</text>
<text x="97" y="70.5">OUT4</text>
<text x="165.6" y="68.4">IN0</text>
<text x="165.6" y="70.5">IN1</text>
<text x="182.3" y="68.4">OUT0</text>
<text x="182.3" y="70.5">OUT1</text>
<text x="88.6" y="74.5">IN0</text>
<text x="151.5" y="74.5">IN4</text>
<text x="165.6" y="72.5">IN2</text>
<text x="165.6" y="74.5">IN3</text>
<text x="165.6" y="76.5">IN4</text>
<text x="182.3" y="72.5">OUT2</text>
<text x="182.3" y="74.5">OUT3</text>
<text x="182.3" y="76.5">OUT4</text>
<text x="39.6" y="82.1">GND</text>
<text x="102.6" y="82.1">GND</text>
<text x="165.6" y="78.6">IN5</text>
<text x="165.6" y="80.6">IN6</text>
<text x="165.6" y="82.6">IN7</text>
<text x="182.3" y="78.6">OUT5</text>
<text x="182.3" y="80.6">OUT6</text>
<text x="182.3" y="82.6">OUT7</text>
<text x="220.4" y="80.1">GND</text>
<text x="47.4" y="87.2" transform="rotate(-90 47.4 87.2)">P1</text>
<text x="82.3" y="84.2">GND</text>
<text x="110.4" y="87.2" transform="rotate(-90 110.4 87.2)">P5</text>
<text x="145.2" y="84.2">GND</text>
<text x="34" y="92.8">OUT1</text>
<text x="97" y="92.8">OUT5</text>
<text x="88.6" y="96.9">IN1</text>
<text x="151.5" y="96.9">IN5</text>
<text x="39.6" y="104.5">GND</text>
<text x="82.3" y="106.5">GND</text>
<text x="102.6" y="104.5">GND</text>
<text x="145.2" y="106.5">GND</text>
<text x="200.1" y="106.5">GND</text>
<text x="208.2" y="106.5">GND</text>
<text x="47.4" y="109.6" transform="rotate(-90 47.4 109.6)">P2</text>
<text x="110.4" y="109.6" transform="rotate(-90 110.4 109.6)">P6</text>
<text x="34" y="115.1">OUT2</text>
<text x="88.6" y="119.2">IN2</text>
<text x="97" y="115.1">OUT6</text>
<text x="151.5" y="119.2">IN6</text>
<text x="227.1" y="117.7">I2C pullups from bus</text>
<text x="227.2" y="116.2">Clear JP1 to remove</text>
<text x="39.6" y="126.8">GND</text>
<text x="47.4" y="129.9" transform="rotate(-90 47.4 129.9)">P3</text>
<text x="82.3" y="128.9">GND</text>
<text x="102.6" y="126.8">GND</text>
<text x="110.4" y="129.9" transform="rotate(-90 110.4 129.9)">P7</text>
<text x="145.2" y="128.9">GND</text>
<text x="164.7" y="126.8" transform="rotate(-90 164.7 126.8)">SJ1</text>
<text x="170.8" y="126.8" transform="rotate(-90 170.8 126.8)">SJ2</text>
<text x="176.9" y="126.8" transform="rotate(-90 176.9 126.8)">SJ3</text>
<text x="34" y="135.5">OUT3</text>
<text x="97" y="135.5">OUT7</text>
<text x="88.6" y="139.5">IN3</text>
<text x="151.5" y="139.5">IN7</text>
<text x="240.4" y="138.9" transform="rotate(-90 240.4 138.9)">SDA</text>
<text x="252.6" y="138.7" transform="rotate(-90 252.6 138.7)">SCL</text>
<text x="39.6" y="147.1">GND</text>
<text x="82.3" y="149.2">GND</text>
<text x="102.6" y="147.1">GND</text>
<text x="145.2" y="149.2">GND</text>
<text x="165.6" y="149.2">GND</text>
<text x="171.6" y="149.2">GND</text>
<text x="177.7" y="149.2">GND</text>
<text x="216.3" y="145.1">GND</text>
</g>
</svg>
